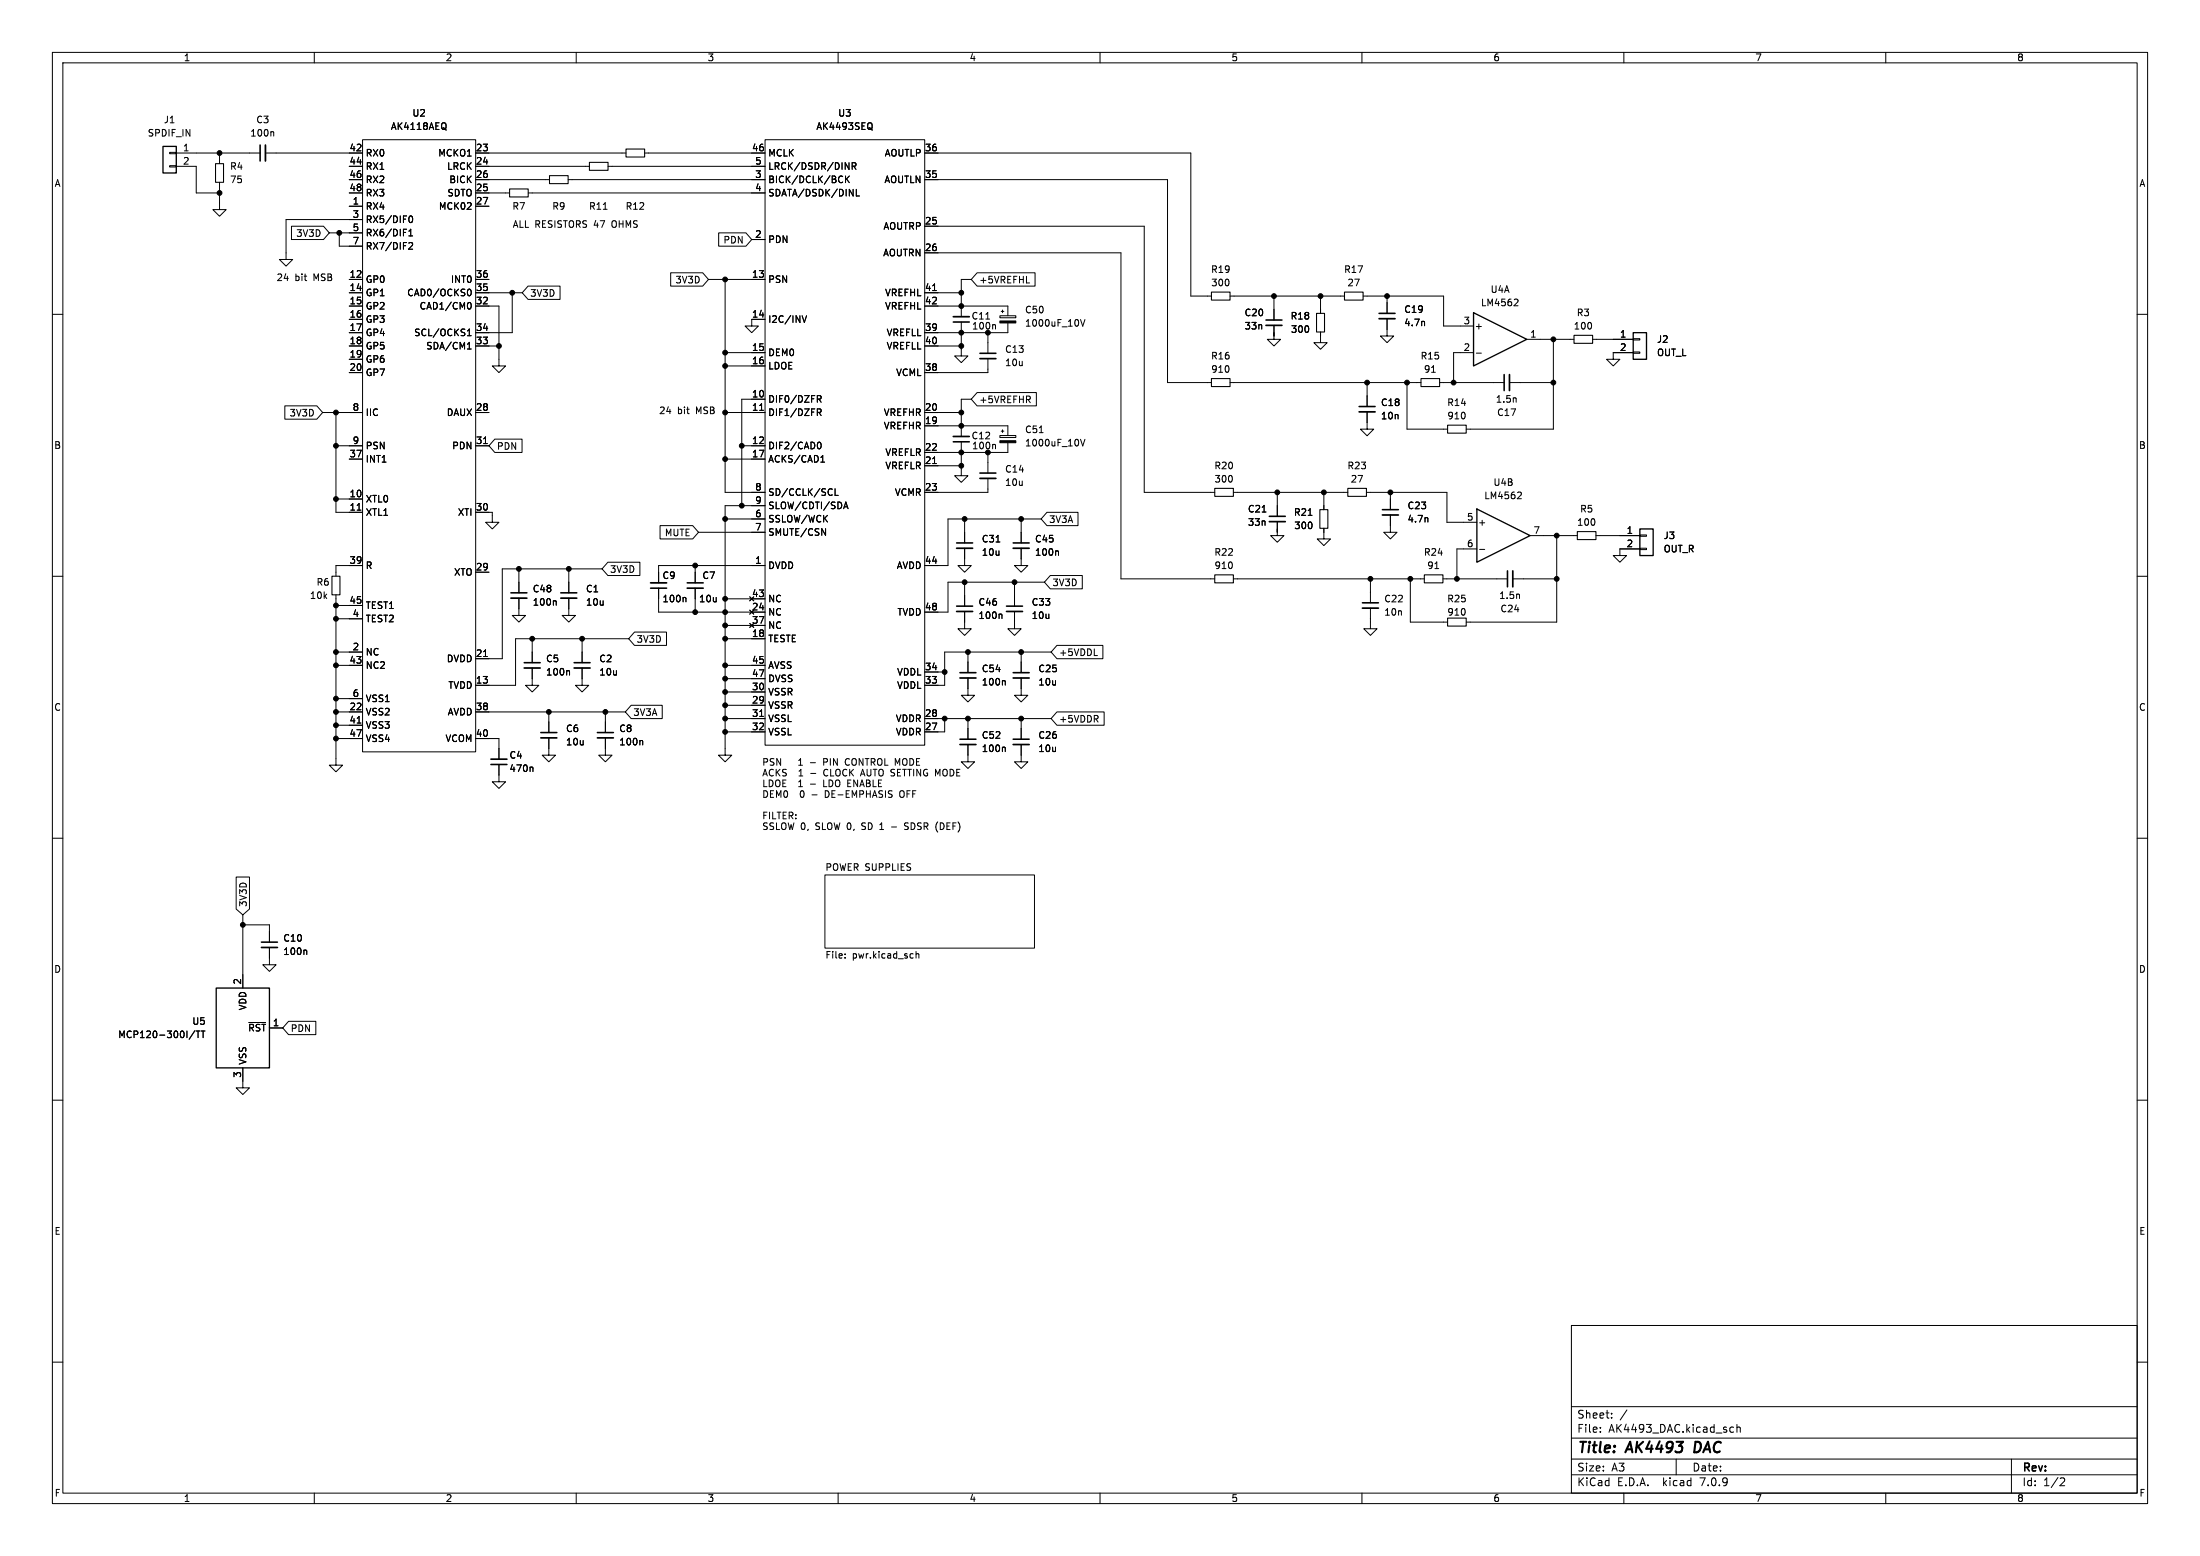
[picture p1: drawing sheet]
<svg xmlns="http://www.w3.org/2000/svg" width="420mm" height="297mm" viewBox="0 0 420 297" stroke-linecap="round" stroke-linejoin="round" font-family="sans-serif">
<g fill="none" stroke="#000" stroke-width=".19">
<path d="M10 10h400v277h-400zM12 12h396v273h-396zM60 10v2M110 10v2M160 10v2M210 10v2M260 10v2M310 10v2M360 10v2M32.4 31.6h1.3v.3h-1.3zM32.4 29.1h1.3v.2h-1.3zM33.7 29.2h16"/>
<path d="M33.7 31.8h3.8v5h4.4M41.9 34.8v5.2h1.3l-1.3 1.3-1.3-1.3h1.3M41.9 29.2v2M50.7 29.2h18.5M52.1 25.1l.2 .2v.7M66.7 34.3h2.5M66.7 36.8h2.5M66.7 31.8h2.5M66.7 39.4h2.5M69.2 26.7h21.6v116.8h-21.6zM85.1 24.8h.1M85.1 23.6v.9"/>
<path d="M90.8 29.2h28.7M90.8 34.3h14.1M90.8 36.8h6.5M90.8 31.8h21.7M90.8 39.4h2.5M100.8 36.8h45.2M108.5 34.3h37.5M115.2 39.9h.7M116.1 31.8h29.9M123.1 29.2h22.9M146 26.7h30.5v115.5h-30.5zM160.6 33.6l.3 .1"/>
<path d="M160.9 34.7l-.3 .2M161.4 33.6v1.3M161.6 34.1l.5 .8M162.1 33.6l-.7 .7M162.7 31.7h.6l.1-.2-.1-.3-.6-.1v1.2M163 31.7l.4 .6M163.5 36.1v1.3h.6M166.3 23.5a.9 .9 0 0 1 0 1.1l.3 .2M176.5 29.2h50.8v27.3h4M176.5 34.3h46.4v38.7h8.4M10 60h2M55.6 43.2h6.2l1.1 1.3-1.1 1.2h-6.2z"/>
<path d="M62.9 44.5h6.3M64.8 44.5v2.5h4.4M66.7 53.3h2.5M66.7 55.9h2.5M66.7 58.4h2.5M69.2 41.9h-14.6v7.6h1.3l-1.3 1.3-1.3-1.3h1.3M78 46.4l.5-.1 .3 .4-.8 .9h.8M78 45h.8M78 44.1l.4-.3v1.2M78.2 41.3l.2-.1a.68 .68 0 0 1 .4 .7 .68 .68 0 0 1-.4 .6 .84 .84 0 0 1-.2-1.2zM89.4 55.3l.1-.1a.68 .68 0 0 1 .5 .6 .68 .68 0 0 1-.5 .7l-.1-.2M89.4 57.8l.1-.1a.68 .68 0 0 1 .5 .7 .68 .68 0 0 1-.5 .6l-.1-.1"/>
<path d="M90.8 58.4h4.4v11.5h1.3l-1.3 1.2-1.2-1.2h1.2M90.8 53.3h2.5M90.8 55.9h8.9M97.8 55.9v7.6h-7M100.8 54.6h6.1v2.6h-6.1l-1.1-1.3zM128 52.1h6.1l1.2 1.2-1.2 1.3h-6.1zM135.3 53.3h10.7M137.2 44.4h5.2l1.1 1.3-1.1 1.3h-5.2zM138.4 53.3v40.7h7.6M143.5 45.7h2.5M176.5 43.2h41.9v50.8h13.5M176.5 48.3h37.5v62.2h17.9"/>
<path d="M176.5 58.4h15.9v1.9M176.5 55.9h7M178 55.5h.8M185.4 53.3h-1.9v7.2M186.5 52.1h11.1v2.5h-11.1l-1.1-1.3zM191.1 59.4h.5M191.4 59.2v.5M196 54h.6M234.8 56.5h21.9M243.2 56.5v4.6M252.1 56.5v3.3M260.2 56.5h15.4v5.7h5.7"/>
<path d="M264.8 56.5v3.3M289.3 57.1l.4 .1 .1 .3-.8 .9h.8M408 60h2M54.4 77.5h6.1l1.1 1.2-1.1 1.3h-6.1zM61.6 78.7h7.6M64.1 78.7v19.1h5.1M66.7 61h2.5M66.7 63.5h2.5M66.7 66h2.5M66.7 68.6h2.5M66.7 71.1h2.5M89.2 66.6h.8"/>
<path d="M89.2 63.2l.4-.4v1.3M89.2 64.1h.8M89.4 65.7l.2-.4v1.3M90.8 66h4.4M90.8 78.7h2.5M138.4 67.3h7.6M138.4 78.7h7.6M138.4 69.9h7.6M145 78.3h.7M146 61h-2.5v1.2h1.3l-1.3 1.3-1.3-1.3h1.3M146 76.2h-4.4v20.3M153.1 60.3l.5 1.2 .4-1.2"/>
<path d="M156 75.5h.5l.3 .3-.2 .3-.6 .1M156 78h.5l.3 .3-.2 .4h-.6M156.3 76.2l.5 .6M156.3 78.7l.5 .6M176.5 66h7M176.5 78.7h7M183.5 61.5v6.4h1.3l-1.3 1.3-1.3-1.3h1.3M185.4 76.2h-1.9v7.1M186.5 74.9h11.3v2.6h-11.3l-1.1-1.3zM188.2 60.9h.7M188.6 63.5v3.9M188.6 68.5v2.6h-12.1"/>
<path d="M189.9 62l.1 .1v.7M190.9 60.3h3v.4h-3zM192.4 61.6v1.9h-15.9M206.3 61l.4 1.3 .4-1.3M234.8 73h36.5M243.2 63.5v1.3h1.3l-1.3 1.2-1.3-1.2h1.3M243.2 62.1v2M252.1 63.4v2h1.3l-1.3 1.3-1.3-1.3h1.3M261 78.6v3.3h1.3l-1.3 1.3-1.3-1.3h1.3M261 73v4.6M264.8 60.8v3.3h1.3l-1.3 1.3-1.3-1.3h1.3M268.6 73v8.9h7.8"/>
<path d="M271.9 61.4l.1 .8M273.3 71.1h.7M274.8 73h12.3M281.3 67.3h-3.8v5.7M281.8 67.4h1M288.2 73h8.3M289.4 76v.8M291.5 64.8h9M296.5 64.8v17.1h-16.6M304 64.8h7.8M311.8 67.2h1.3v.2h-1.3zM311.8 64.6h1.3v.3h-1.3z"/>
<path d="M311.8 67.3h-3.8v1.3h1.2l-1.2 1.3-1.3-1.3h1.3M64.1 95.3h5.1M64.1 85.1h5.1M66.7 87.6h2.5M68.2 97.4h.7M90.8 97.8h3.2v1.9h1.2l-1.2 1.3-1.3-1.3h1.3M90.8 85.1h2.5M92.3 84.7h.7M94.5 83.8h5.2v2.6h-5.2l-1.2-1.3zM138.4 87.6h7.6M138.4 99.1h7.6M141.6 85.1h4.4"/>
<path d="M146 96.5h-7.6v47.6h1.3l-1.3 1.3-1.2-1.3h1.2M156.1 84.6l.2-.2a.68 .68 0 0 1 .5 .6 .68 .68 0 0 1-.5 .7l-.2-.3M156.7 88.2h.7M156.8 87.2l.3-.3v1.3M158.6 93.3l.3 .1M158.9 94.4l-.3 .2M159.4 93.3v1.3h.6M161.1 97.1l.4-1.3 .4 1.3M161.2 96.7h.6M176.5 81.3h15.9v1.8M176.5 88.9h7M178 88.5h.8"/>
<path d="M183.5 84.3v6.5h1.3l-1.3 1.3-1.3-1.3h1.3M184.1 99.1v4.5M188.6 91.3v2.7h-12.1M188.6 86.4v3.9M189.9 84.8l.1 .2v.7M190.9 83.1h3v.4h-3zM191.1 82.3h.5M191.4 82v.6M192.4 84.5v1.9h-15.9M194.9 99.1v4.5M198.4 82.6h.7M198.8 99.1h-17.8v8.9h-4.5"/>
<path d="M199.9 97.8h5.9v2.5h-5.9l-1.1-1.2zM206.3 83.9l.4 1.2 .4-1.2M235.5 94h21.8M241 97.7h.7M243.8 94v4.6M243.8 99.6v2M249.7 98.4h.8M252.7 94v3.3M260.9 94h15.3v5.7h5.7M265.4 98.3v3.3h1.3l-1.3 1.3-1.2-1.3h1.2M265.4 94v3.3M272.5 98.9l.1 .7"/>
<path d="M289.9 93.9l.4 .1 .1 .3-.7 .9h.7M10 110h2M64.1 113.5v32.6h1.3l-1.3 1.2-1.2-1.2h1.2M64.1 118.1h5.1M64.1 115.6h5.1M69.2 108h-5.1v2M90.8 109.2h2.5M99.1 114.2v3.3h1.2l-1.2 1.2-1.3-1.2h1.3M99.1 108.6v4.6M106 114.7l.2 .2v.6M108.6 114.2v3.3h1.3l-1.3 1.2-1.3-1.2h1.3M108.6 108.6v4.6"/>
<path d="M114.9 108.6h-19v17.1h-5.1M116 107.3h6.2v2.6h-6.2l-1.1-1.3zM125.7 112.3v4.5h20.3M126 100.3h6.2l1.1 1.3-1.1 1.3h-6.2zM130.8 114l.2 .2v.7M132.7 108v3.3M132.7 112.3v4.5M133.3 101.6h12.7M138.4 119.4h7.6M138.4 114.3h7.6M143.1 116.5l.8 .7M143.9 116.5l-.8 .7"/>
<path d="M146 108h-20.3v3.3M156.9 100.9l.7 1.3v-1.3M184.1 116.7v3.3h1.3l-1.3 1.3-1.2-1.3h1.2M184.1 104.6v3.4h1.3l-1.3 1.2-1.2-1.2h1.2M184.1 111.1v4.6M190.2 103.5h.7M191.1 117.2l.2 .2v.7M193.7 116.7v3.3h1.2l-1.2 1.3-1.3-1.3h1.3M193.7 111.1v4.6M194.9 104.6v3.4h1.3l-1.3 1.2-1.2-1.2h1.2M199.4 111.1h-18.4v5.7h-4.5M200.5 109.9h6.1v2.5h-6.1l-1.1-1.3z"/>
<path d="M201.9 105.1l.2 .2v.7M235.5 110.5h36.4M243.8 101v1.2h1.3l-1.3 1.3-1.2-1.3h1.2M252.7 100.8v2.1h1.3l-1.3 1.2-1.2-1.2h1.2M261.6 116.1v3.9h1.3l-1.3 1.3-1.3-1.3h1.3M261.6 110.5v4.6M269.2 110.5v8.2h7.2M273.9 108.5h.8M275.5 110.5h12.3M281.9 104.8h-3.8v5.7M282.5 104.9h.9M288.8 110.5h8.4"/>
<path d="M290 113.5l.1 .7M292.1 102.2h9M297.2 102.2v16.5h-17.3M304.7 102.2h8.4M313.1 104.6h1.2v.3h-1.2zM313.1 102.1h1.2v.3h-1.2zM313.1 104.8h-3.9v1.2h1.3l-1.3 1.3-1.2-1.3h1.2M408 110h2M64.1 124.5h5.1M64.1 135.9h5.1M64.1 138.4h5.1M64.1 127h5.1"/>
<path d="M64.1 133.4h5.1M68.2 138h.7M90.8 135.9h28.6M92.3 125.3h.7M101.6 127.5v3.3h1.3l-1.3 1.3-1.3-1.3h1.3M101.6 121.9v4.6M104.8 135.9v3.9M108.5 128l.2 .2v.7M111.1 127.5v3.3h1.3l-1.3 1.3-1.2-1.3h1.2M111.1 121.9v4.6M115.6 135.9v3.9M120 121.9h-21.6v8.9h-7.6"/>
<path d="M120.5 134.6h5.9v2.6h-5.9l-1.1-1.3zM121.1 120.6h6.1v2.6h-6.1l-1.1-1.3zM138.4 127h7.6M138.4 121.9h7.6M138.4 139.7h7.6M138.4 137.2h7.6M138.4 134.6h7.6M138.4 132.1h7.6M138.4 129.5h7.6M145 136.7h.7M176.5 137.2h24.2M176.5 128.3h3.8"/>
<path d="M180.3 137.2v2.5h-3.8M184.8 129.4v3.3h1.3l-1.3 1.3-1.3-1.3h1.3M184.8 124.5v3.9M184.8 137.2v3.9M191.7 129.9l.2 .2v.7M194.9 129.4v3.3h1.3l-1.3 1.3-1.2-1.3h1.2M194.9 124.5v3.9M194.9 137.2v3.9M200.7 124.5h-20.4v6.3h-3.8M201.8 135.9h9v2.5h-9l-1.1-1.2zM201.8 123.2h8.7v2.5h-8.7l-1.1-1.2zM208.9 125.1h.6"/>
<path d="M10 160h2M64.1 141h5.1M90.8 141h4.4v3.9M95.2 145.9v3.3h1.3l-1.3 1.3-1.2-1.3h1.2M101.6 146.4l.1 .2v.7M104.8 140.8v3.3h1.2l-1.2 1.3-1.3-1.3h1.3M115.6 140.8v3.3h1.2l-1.2 1.3-1.3-1.3h1.3M122.5 141.3l.2 .2v.7M157.2 145.5h.5M157.7 144.8h-.5v1.3M161.8 144.8a.68 .68 0 0 0-.4 .6 .68 .68 0 0 0 .4 .7M164.4 147.8h.6"/>
<path d="M164.7 146.8l-.4 1.3M170.2 157.9h1M171.9 151a.9 .9 0 0 0 0 1.1M172.7 158.3h.6M173.4 157.1h-.5l-.2 .2 .1 .3 .5 .2M184.8 142.1v3.3h1.3l-1.3 1.3-1.3-1.3h1.3M191.7 142.6l.2 .2v.7M194.9 142.1v3.3h1.3l-1.3 1.3-1.2-1.3h1.2M408 160h2M45.1 167.4h2.5v6.1l-1.2 1.1-1.3-1.1zM46.4 174.6v14M46.4 176.5h5v3.3"/>
<path d="M157.5 167h40v14h-40zM37.2 196.7l-1.1 1.7M37.4 196.8h.8M37.8 196.8v1.3M38.4 196.8h.7M38.8 196.8v1.3M47.5 195.2h3.2M51.4 180.8v3.4h1.3l-1.3 1.2-1.2-1.2h1.2M51.4 196.2h2.6M55.1 194.9h5.2v2.6h-5.2l-1.1-1.3zM58.4 181.3l.2 .2v.7M161.3 182.8v.1"/>
<path d="M161.3 182.1v.1M174.9 181.6v1.3M174.9 182.2l.2-.2 .3 .1v.8M10 210h2M46.4 203.8v3.8h1.2l-1.2 1.3-1.3-1.3h1.3M408 210h2M10 260h2M300 253h108v32h-108zM408 260h2M300 278.5h108M300 274.5h108M300 268.5h108"/>
<path d="M305.5 273.2v.2M305.5 272.5v.1M307.7 270.5v.2M307.7 269.8v.1M310.6 269.1l-1.3 1.9M320 278.5v3M330.5 272.4l.4 .1M330.9 273.3l-.4 .1M331.6 272.5l.2-.1 .4 .1v.9M331.6 271.9v1.5M384 278.5v6.5M60 285v2"/>
<path d="M110 285v2M160 285v2M210 285v2M260 285v2M300 281.5h108M310 285v2M360 285v2M393.5 282.1l.5 .1 .2 .3-1 1.1h1"/>
</g>
<path d="M323.7 275.2l-.3 2h.5" fill="none" stroke="#000" stroke-width=".4"/>
<g fill="none" stroke="#000" stroke-width=".33">
<path d="M50.7 27.7v3M182 60.5h3M187.1 68.5h3M241.7 62.1h3M259.5 78.6h3M263.3 60.8h3M288.2 71.5v3M182 83.3h3M187.1 91.3h3M242.3 99.6h3.1M263.9 98.3h3.1M97.5 114.2h3.1"/>
<path d="M107.1 114.2h3M124.2 111.3h3.1M131.2 112.3h3M182.6 116.7h3.1M182.6 104.6h3.1M192.2 116.7h3M193.4 104.6h3.1M260.1 116.1h3M288.8 109v3M100.1 127.5h3M109.6 127.5h3M183.3 129.4h3"/>
<path d="M193.4 129.4h3.1M93.7 144.9h3.1M103.3 140.8h3M114 140.8h3.1M183.3 142.1h3M193.4 142.1h3.1M49.9 180.8h3.1"/>
</g>
<g fill="none" stroke="#000" stroke-width=".3">
<path d="M49.7 27.7v3M263.3 59.8h3M182 61.5h3M187.1 67.4h3M241.7 61.1h3M259.5 77.6h3M287.1 71.5v3M182 84.3h3M187.1 90.3h3M242.3 98.6h3.1M263.9 97.3h3.1M97.5 113.2h3.1"/>
<path d="M107.1 113.2h3M124.2 112.3h3.1M131.2 111.3h3M182.6 115.7h3.1M182.6 103.6h3.1M192.2 115.7h3M193.4 103.6h3.1M260.1 115.1h3M287.8 109v3M100.1 126.5h3M103.3 139.8h3M109.6 126.5h3"/>
<path d="M114 139.8h3.1M183.3 128.4h3M193.4 128.4h3.1M93.7 145.9h3.1M183.3 141.1h3M193.4 141.1h3.1M49.9 179.8h3.1"/>
</g>
<path d="M31.1 27.9h2.6v5.1h-2.6zM281.3 59.7l10.2 5.1-10.2 5.1zM311.8 63.5h2.5v5.1h-2.5zM281.9 97.2l10.2 5-10.2 5.1zM313.1 101h2.5v5h-2.5zM41.3 188.6h10.1v15.2h-10.1z" fill="none" stroke="#000" stroke-width=".25"/>
<g fill="none" stroke="#000" stroke-width=".2">
<path d="M41.1 31.2h1.6v3.6h-1.6zM97.3 36.1h3.5v1.5h-3.5zM104.9 33.5h3.6v1.6h-3.6zM112.5 31h3.6v1.5h-3.6zM119.5 28.4h3.6v1.6h-3.6zM231.3 55.8h3.5v1.5h-3.5zM251.3 59.8h1.6v3.6h-1.6zM256.7 55.8h3.5v1.5h-3.5zM231.3 72.3h3.5v1.5h-3.5zM271.3 72.3h3.5v1.5h-3.5zM300.5 64h3.5v1.5h-3.5zM231.9 93.2h3.6v1.5h-3.6z"/>
<path d="M252 97.3h1.5v3.5h-1.5zM257.3 93.2h3.6v1.5h-3.6zM276.4 81.2h3.5v1.5h-3.5zM63.4 110h1.5v3.5h-1.5zM231.9 109.7h3.6v1.6h-3.6zM271.9 109.7h3.6v1.6h-3.6zM276.4 118h3.5v1.5h-3.5zM301.1 101.5h3.6v1.5h-3.6z"/>
</g>
<g fill="#000" stroke="#000" stroke-width=".19">
<path d="M190.9 61.3h3v.3h-3zM190.9 84.1h3v.4h-3z"/>
<circle cx="41.9" cy="29.2" r=".46"/>
<circle cx="41.9" cy="36.8" r=".46"/>
<circle cx="64.8" cy="44.5" r=".46"/>
<circle cx="97.8" cy="55.9" r=".46"/>
<circle cx="138.4" cy="53.3" r=".46"/>
<circle cx="183.5" cy="58.4" r=".46"/>
<circle cx="183.5" cy="55.9" r=".46"/>
<circle cx="243.2" cy="56.5" r=".46"/>
<circle cx="252.1" cy="56.5" r=".46"/>
<circle cx="264.8" cy="56.5" r=".46"/>
<circle cx="64.1" cy="78.7" r=".46"/>
<circle cx="95.2" cy="66" r=".46"/>
<circle cx="138.4" cy="67.3" r=".46"/>
<circle cx="138.4" cy="69.9" r=".46"/>
<circle cx="138.4" cy="78.7" r=".46"/>
<circle cx="183.5" cy="66" r=".46"/>
<circle cx="183.5" cy="63.5" r=".46"/>
<circle cx="183.5" cy="78.7" r=".46"/>
<circle cx="188.6" cy="63.5" r=".46"/>
<circle cx="261" cy="73" r=".46"/>
<circle cx="268.6" cy="73" r=".46"/>
<circle cx="277.5" cy="73" r=".46"/>
<circle cx="296.5" cy="73" r=".46"/>
<circle cx="296.5" cy="64.8" r=".46"/>
<circle cx="64.1" cy="85.1" r=".46"/>
<circle cx="64.1" cy="95.3" r=".46"/>
<circle cx="138.4" cy="87.6" r=".46"/>
<circle cx="138.4" cy="99.1" r=".46"/>
<circle cx="141.6" cy="85.1" r=".46"/>
<circle cx="141.6" cy="96.5" r=".46"/>
<circle cx="183.5" cy="88.9" r=".46"/>
<circle cx="183.5" cy="81.3" r=".46"/>
<circle cx="183.5" cy="86.4" r=".46"/>
<circle cx="184.1" cy="99.1" r=".46"/>
<circle cx="188.6" cy="86.4" r=".46"/>
<circle cx="194.9" cy="99.1" r=".46"/>
<circle cx="243.8" cy="94" r=".46"/>
<circle cx="252.7" cy="94" r=".46"/>
<circle cx="265.4" cy="94" r=".46"/>
<circle cx="64.1" cy="115.6" r=".46"/>
<circle cx="64.1" cy="118.1" r=".46"/>
<circle cx="99.1" cy="108.6" r=".46"/>
<circle cx="108.6" cy="108.6" r=".46"/>
<circle cx="132.7" cy="108" r=".46"/>
<circle cx="132.7" cy="116.8" r=".46"/>
<circle cx="138.4" cy="114.3" r=".46"/>
<circle cx="138.4" cy="119.4" r=".46"/>
<circle cx="138.4" cy="116.8" r=".46"/>
<circle cx="184.1" cy="111.1" r=".46"/>
<circle cx="193.7" cy="111.1" r=".46"/>
<circle cx="261.6" cy="110.5" r=".46"/>
<circle cx="269.2" cy="110.5" r=".46"/>
<circle cx="278.1" cy="110.5" r=".46"/>
<circle cx="297.2" cy="102.2" r=".46"/>
<circle cx="297.2" cy="110.5" r=".46"/>
<circle cx="64.1" cy="124.5" r=".46"/>
<circle cx="64.1" cy="127" r=".46"/>
<circle cx="64.1" cy="135.9" r=".46"/>
<circle cx="64.1" cy="138.4" r=".46"/>
<circle cx="64.1" cy="133.4" r=".46"/>
<circle cx="101.6" cy="121.9" r=".46"/>
<circle cx="104.8" cy="135.9" r=".46"/>
<circle cx="111.1" cy="121.9" r=".46"/>
<circle cx="115.6" cy="135.9" r=".46"/>
<circle cx="138.4" cy="121.9" r=".46"/>
<circle cx="138.4" cy="129.5" r=".46"/>
<circle cx="138.4" cy="127" r=".46"/>
<circle cx="138.4" cy="137.2" r=".46"/>
<circle cx="138.4" cy="132.1" r=".46"/>
<circle cx="138.4" cy="139.7" r=".46"/>
<circle cx="138.4" cy="134.6" r=".46"/>
<circle cx="180.3" cy="128.3" r=".46"/>
<circle cx="180.3" cy="137.2" r=".46"/>
<circle cx="184.8" cy="124.5" r=".46"/>
<circle cx="184.8" cy="137.2" r=".46"/>
<circle cx="194.9" cy="124.5" r=".46"/>
<circle cx="194.9" cy="137.2" r=".46"/>
<circle cx="64.1" cy="141" r=".46"/>
<circle cx="46.4" cy="176.5" r=".46"/>
</g>
<g font-size="2.8">
<text x="301" y="277.9">Title:</text>
<text x="310.6" y="277.9">AK4493</text>
<text x="324.3" y="277.9">DAC</text>
</g>
<g font-size="2.1">
<text x="301" y="273.7">File:</text>
<text x="301" y="271">Sheet:</text>
<text x="307.1" y="273.7">AK4493_DAC.kicad_sch</text>
<text x="301" y="281.1">Size:</text>
<text x="307.6" y="281.1">A3</text>
<text x="323" y="281.1">Date:</text>
<text x="386" y="281.3">Rev:</text>
<text x="301" y="283.9">KiCad</text>
<text x="308.7" y="283.9">E.D.A.</text>
<text x="317.6" y="283.9">kicad</text>
<text x="324.8" y="283.9">7.0.9</text>
<text x="386" y="283.9">Id:</text>
<text x="390.1" y="283.9">1/2</text>
</g>
<g font-size="1.8">
<text x="35" y="11.9">1</text>
<text x="85" y="11.9">2</text>
<text x="135" y="11.9">3</text>
<text x="185" y="11.9">4</text>
<text x="235" y="11.9">5</text>
<text x="285" y="11.9">6</text>
<text x="335" y="11.9">7</text>
<text x="385" y="11.9">8</text>
<text x="31.2" y="23.7">J1</text>
<text x="48.8" y="23.7">C3</text>
<text x="78.6" y="22.5">U2</text>
<text x="159.9" y="22.5">U3</text>
<text x="28.1" y="26.3">SPDIF_IN</text>
<text x="34.9" y="29">1</text>
<text x="47.7" y="26.3">100n</text>
<text x="66.6" y="29">42</text>
<text x="74.5" y="25">AK4118AEQ</text>
<text x="90.8" y="29">23</text>
<text x="143.5" y="29">46</text>
<text x="155.7" y="25">AK4493SEQ</text>
<text x="176.5" y="29">36</text>
<text x="10.3" y="35.9">A</text>
<text x="34.9" y="31.5">2</text>
<text x="43.8" y="32.6">R4</text>
<text x="43.8" y="35.2">75</text>
<text x="66.6" y="31.5">44</text>
<text x="66.6" y="34">46</text>
<text x="69.7" y="30.1">RX0</text>
<text x="69.7" y="32.6">RX1</text>
<text x="69.7" y="35.2">RX2</text>
<text x="83.6" y="30.1">MCKO1</text>
<text x="85.3" y="32.6">LRCK</text>
<text x="85.7" y="35.2">BICK</text>
<text x="90.8" y="31.5">24</text>
<text x="90.8" y="34">26</text>
<text x="144.1" y="34">3</text>
<text x="144.1" y="31.5">5</text>
<text x="146.6" y="35.2">BICK/DCLK/BCK</text>
<text x="146.6" y="30.1">MCLK</text>
<text x="146.6" y="32.6">LRCK/DSDR/DINR</text>
<text x="168.7" y="35.2">AOUTLN</text>
<text x="168.8" y="30.1">AOUTLP</text>
<text x="176.5" y="34">35</text>
<text x="408.3" y="35.9">A</text>
<text x="66.6" y="36.6">48</text>
<text x="67.2" y="39.1">1</text>
<text x="67.2" y="41.7">3</text>
<text x="69.7" y="40.2">RX4</text>
<text x="69.7" y="37.7">RX3</text>
<text x="83.7" y="40.2">MCK02</text>
<text x="85.3" y="37.7">SDTO</text>
<text x="90.8" y="36.6">25</text>
<text x="90.8" y="39.1">27</text>
<text x="97.7" y="40.2">R7</text>
<text x="105.3" y="40.2">R9</text>
<text x="112.4" y="40.2">R11</text>
<text x="119.3" y="40.2">R12</text>
<text x="144.1" y="36.6">4</text>
<text x="146.6" y="37.7">SDATA/DSDK/DINL</text>
<text x="56.5" y="45.4">3V3D</text>
<text x="67.2" y="44.2">5</text>
<text x="67.2" y="46.7">7</text>
<text x="69.7" y="42.8">RX5/DIF0</text>
<text x="69.7" y="45.3">RX6/DIF1</text>
<text x="69.7" y="47.9">RX7/DIF2</text>
<text x="97.8" y="43.6">ALL RESISTORS 47</text>
<text x="117.1" y="43.6">OHMS</text>
<text x="138" y="46.7">PDN</text>
<text x="144.1" y="45.5">2</text>
<text x="146.6" y="46.6">PDN</text>
<text x="168.6" y="44">AOUTRP</text>
<text x="176.5" y="42.9">25</text>
<text x="52.7" y="53.7">24</text>
<text x="56.3" y="53.7">bit</text>
<text x="59.9" y="53.7">MSB</text>
<text x="66.6" y="53.1">12</text>
<text x="90.8" y="53.1">36</text>
<text x="143.5" y="53.1">13</text>
<text x="168.5" y="49.1">AOUTRN</text>
<text x="176.5" y="48">26</text>
<text x="231.1" y="52.3">R19</text>
<text x="256.5" y="52.3">R17</text>
<text x="66.6" y="55.6">14</text>
<text x="66.6" y="58.2">15</text>
<text x="69.7" y="54.2">GP0</text>
<text x="69.7" y="56.7">GP1</text>
<text x="69.7" y="59.3">GP2</text>
<text x="77.6" y="56.7">CAD0/OCKS0</text>
<text x="80" y="59.3">CAD1/CM0</text>
<text x="86" y="54.2">INT0</text>
<text x="90.8" y="58.2">32</text>
<text x="90.8" y="55.6">35</text>
<text x="101.1" y="56.8">3V3D</text>
<text x="128.8" y="54.3">3V3D</text>
<text x="146.6" y="54.2">PSN</text>
<text x="168.9" y="56.7">VREFHL</text>
<text x="168.9" y="59.3">VREFHL</text>
<text x="176.5" y="55.6">41</text>
<text x="176.5" y="58.2">42</text>
<text x="186.8" y="54.3">+5VREFHL</text>
<text x="231.1" y="54.8">300</text>
<text x="257.1" y="54.8">27</text>
<text x="268" y="59.9">C19</text>
<text x="282.6" y="58.6">LM4562</text>
<text x="284.5" y="56.1">U4A</text>
<text x="66.6" y="60.7">16</text>
<text x="66.6" y="63.2">17</text>
<text x="66.6" y="65.8">18</text>
<text x="69.7" y="61.8">GP3</text>
<text x="69.7" y="64.4">GP4</text>
<text x="79" y="64.4">SCL/OCKS1</text>
<text x="90.8" y="65.8">33</text>
<text x="90.8" y="63.2">34</text>
<text x="143.5" y="60.7">14</text>
<text x="146.6" y="61.8">I2C/INV</text>
<text x="169.2" y="64.4">VREFLL</text>
<text x="176.5" y="63.2">39</text>
<text x="176.5" y="65.8">40</text>
<text x="185.4" y="61.2">C11</text>
<text x="185.5" y="63.1">100n</text>
<text x="195.6" y="60">C50</text>
<text x="195.6" y="62.5">1000uF_10V</text>
<text x="237.5" y="60.6">C20</text>
<text x="237.5" y="63.1">33n</text>
<text x="246.3" y="61.2">R18</text>
<text x="246.3" y="63.7">300</text>
<text x="268" y="62.5">4.7n</text>
<text x="279.3" y="62">3</text>
<text x="281.4" y="63.1">+</text>
<text x="292" y="64.5">1</text>
<text x="300.3" y="63.1">100</text>
<text x="300.9" y="60.6">R3</text>
<text x="309.2" y="64.5">1</text>
<text x="316.2" y="65.6">J2</text>
<text x="66.6" y="68.3">19</text>
<text x="66.6" y="70.9">20</text>
<text x="69.7" y="66.9">GP5</text>
<text x="69.7" y="69.4">GP6</text>
<text x="69.7" y="72">GP7</text>
<text x="81.3" y="66.9">SDA/CM1</text>
<text x="143.5" y="67.1">15</text>
<text x="143.5" y="69.6">16</text>
<text x="146.6" y="68.2">DEM0</text>
<text x="146.6" y="70.7">LDOE</text>
<text x="169.2" y="66.9">VREFLL</text>
<text x="171" y="72">VCML</text>
<text x="176.5" y="70.9">38</text>
<text x="191.8" y="67.5">C13</text>
<text x="191.8" y="70.1">10u</text>
<text x="231.1" y="68.8">R16</text>
<text x="231.1" y="71.3">910</text>
<text x="271.1" y="68.8">R15</text>
<text x="271.7" y="71.3">91</text>
<text x="279.3" y="67.1">2</text>
<text x="309.2" y="67.1">2</text>
<text x="316.2" y="68.2">OUT_L</text>
<text x="143.5" y="75.9">10</text>
<text x="146.6" y="77.1">DIF0/DZFR</text>
<text x="186.8" y="77.2">+5VREFHR</text>
<text x="263.5" y="77.7">C18</text>
<text x="276.2" y="77.7">R14</text>
<text x="285.5" y="77.1">1.5n</text>
<text x="55.2" y="79.7">3V3D</text>
<text x="67.2" y="78.5">8</text>
<text x="69.7" y="79.6">IIC</text>
<text x="85.2" y="79.6">DAUX</text>
<text x="90.8" y="78.5">28</text>
<text x="125.7" y="79.1">24</text>
<text x="129.3" y="79.1">bit</text>
<text x="133" y="79.1">MSB</text>
<text x="143.5" y="78.5">11</text>
<text x="146.6" y="79.6">DIF1/DZFR</text>
<text x="168.6" y="82.1">VREFHR</text>
<text x="168.6" y="79.6">VREFHR</text>
<text x="176.5" y="81">19</text>
<text x="176.5" y="78.5">20</text>
<text x="195.6" y="82.9">C51</text>
<text x="263.5" y="80.2">10n</text>
<text x="276.2" y="80.2">910</text>
<text x="285.7" y="79.6">C17</text>
<text x="10.3" y="85.9">B</text>
<text x="66.6" y="87.4">37</text>
<text x="67.2" y="84.8">9</text>
<text x="69.7" y="88.5">INT1</text>
<text x="69.7" y="86">PSN</text>
<text x="86.2" y="86">PDN</text>
<text x="90.8" y="84.8">31</text>
<text x="94.8" y="86">PDN</text>
<text x="143.5" y="84.8">12</text>
<text x="143.5" y="87.4">17</text>
<text x="146.6" y="86">DIF2/CAD0</text>
<text x="146.6" y="88.5">ACKS/CAD1</text>
<text x="168.9" y="89.8">VREFLR</text>
<text x="168.9" y="87.2">VREFLR</text>
<text x="176.5" y="88.6">21</text>
<text x="176.5" y="86.1">22</text>
<text x="185.4" y="84">C12</text>
<text x="185.5" y="86">100n</text>
<text x="195.6" y="85.4">1000uF_10V</text>
<text x="231.7" y="89.8">R20</text>
<text x="257.1" y="89.8">R23</text>
<text x="408.2" y="85.9">B</text>
<text x="66.6" y="95">10</text>
<text x="144.1" y="93.7">8</text>
<text x="146.6" y="94.8">SD/CCLK/SCL</text>
<text x="170.7" y="94.8">VCMR</text>
<text x="176.5" y="93.7">23</text>
<text x="191.8" y="90.4">C14</text>
<text x="191.8" y="92.9">10u</text>
<text x="231.8" y="92.3">300</text>
<text x="257.8" y="92.3">27</text>
<text x="283.3" y="95.5">LM4562</text>
<text x="285" y="92.9">U4B</text>
<text x="66.6" y="97.5">11</text>
<text x="69.7" y="96.1">XTL0</text>
<text x="69.7" y="98.7">XTL1</text>
<text x="87.3" y="98.7">XTI</text>
<text x="90.8" y="97.5">30</text>
<text x="144.1" y="98.8">6</text>
<text x="144.1" y="101.3">7</text>
<text x="144.1" y="96.3">9</text>
<text x="146.6" y="99.9">SSLOW/WCK</text>
<text x="146.6" y="97.4">SLOW/CDTI/SDA</text>
<text x="200.2" y="100">3V3A</text>
<text x="238.1" y="98">C21</text>
<text x="238.1" y="100.6">33n</text>
<text x="246.9" y="98.7">R21</text>
<text x="247" y="101.2">300</text>
<text x="268.6" y="97.4">C23</text>
<text x="268.6" y="99.9">4.7n</text>
<text x="280" y="99.4">5</text>
<text x="282.1" y="100.6">+</text>
<text x="292.7" y="102">7</text>
<text x="301" y="100.6">100</text>
<text x="301.6" y="98">R5</text>
<text x="310.4" y="102">1</text>
<text x="66.6" y="107.7">39</text>
<text x="126.8" y="102.6">MUTE</text>
<text x="144.1" y="107.7">1</text>
<text x="146.6" y="102.5">SMUTE/CSN</text>
<text x="176.5" y="107.7">44</text>
<text x="187.3" y="103.7">C31</text>
<text x="187.3" y="106.3">10u</text>
<text x="197.5" y="106.3">100n</text>
<text x="197.5" y="103.7">C45</text>
<text x="231.7" y="106.3">R22</text>
<text x="271.7" y="106.3">R24</text>
<text x="280" y="104.5">6</text>
<text x="310.4" y="104.5">2</text>
<text x="317.5" y="103.1">J3</text>
<text x="317.5" y="105.6">OUT_R</text>
<text x="60.3" y="112">R6</text>
<text x="69.7" y="108.8">R</text>
<text x="86.6" y="110.1">XTO</text>
<text x="90.8" y="109">29</text>
<text x="101.6" y="113.3">C48</text>
<text x="111.8" y="113.3">C1</text>
<text x="116.4" y="109.5">3V3D</text>
<text x="126.4" y="110.7">C9</text>
<text x="134" y="110.7">C7</text>
<text x="146.6" y="108.8">DVDD</text>
<text x="171.1" y="108.8">AVDD</text>
<text x="200.8" y="112.1">3V3D</text>
<text x="231.8" y="108.8">910</text>
<text x="272.4" y="108.8">91</text>
<text x="59.1" y="114.5">10k</text>
<text x="66.6" y="115.3">45</text>
<text x="67.2" y="117.9">4</text>
<text x="69.7" y="119">TEST2</text>
<text x="69.7" y="116.4">TEST1</text>
<text x="101.6" y="115.8">100n</text>
<text x="111.8" y="115.8">10u</text>
<text x="126.4" y="115.2">100n</text>
<text x="133.4" y="115.2">10u</text>
<text x="143.5" y="116.6">24</text>
<text x="143.5" y="119.1">37</text>
<text x="143.5" y="114">43</text>
<text x="146.6" y="117.7">NC</text>
<text x="146.6" y="115.2">NC</text>
<text x="171.2" y="117.7">TVDD</text>
<text x="176.5" y="116.6">48</text>
<text x="186.7" y="118.3">100n</text>
<text x="186.7" y="115.8">C46</text>
<text x="196.9" y="115.8">C33</text>
<text x="196.9" y="118.3">10u</text>
<text x="264.2" y="115.2">C22</text>
<text x="264.2" y="117.7">10n</text>
<text x="276.2" y="115.2">R25</text>
<text x="276.2" y="117.7">910</text>
<text x="286.1" y="114.5">1.5n</text>
<text x="286.3" y="117.1">C24</text>
<text x="67.2" y="124.2">2</text>
<text x="69.7" y="125.3">NC</text>
<text x="90.8" y="125.5">21</text>
<text x="121.4" y="122.9">3V3D</text>
<text x="143.5" y="121.7">18</text>
<text x="146.6" y="122.8">TESTE</text>
<text x="146.6" y="120.2">NC</text>
<text x="202.1" y="125.4">+5VDDL</text>
<text x="66.6" y="126.7">43</text>
<text x="69.7" y="127.9">NC2</text>
<text x="85.2" y="126.6">DVDD</text>
<text x="85.5" y="131.7">TVDD</text>
<text x="90.8" y="130.6">13</text>
<text x="104.1" y="126.6">C5</text>
<text x="104.1" y="129.1">100n</text>
<text x="114.3" y="126.6">C2</text>
<text x="114.3" y="129.1">10u</text>
<text x="143.5" y="131.8">30</text>
<text x="143.5" y="126.7">45</text>
<text x="143.5" y="129.3">47</text>
<text x="146.6" y="127.9">AVSS</text>
<text x="146.6" y="130.4">DVSS</text>
<text x="171.2" y="131.7">VDDL</text>
<text x="171.2" y="129.1">VDDL</text>
<text x="176.5" y="130.6">33</text>
<text x="176.5" y="128">34</text>
<text x="187.3" y="131">100n</text>
<text x="187.3" y="128.5">C54</text>
<text x="198.1" y="128.5">C25</text>
<text x="198.1" y="131">10u</text>
<text x="10.3" y="135.9">C</text>
<text x="66.6" y="135.6">22</text>
<text x="67.2" y="133.1">6</text>
<text x="69.7" y="136.8">VSS2</text>
<text x="69.7" y="134.2">VSS1</text>
<text x="85.4" y="136.8">AVDD</text>
<text x="90.8" y="135.6">38</text>
<text x="120.8" y="136.8">3V3A</text>
<text x="143.5" y="134.4">29</text>
<text x="143.5" y="136.9">31</text>
<text x="146.6" y="135.5">VSSR</text>
<text x="146.6" y="132.9">VSSR</text>
<text x="176.5" y="136.9">28</text>
<text x="408.2" y="135.9">C</text>
<text x="66.6" y="138.2">41</text>
<text x="66.6" y="140.7">47</text>
<text x="69.7" y="139.3">VSS3</text>
<text x="69.7" y="141.8">VSS4</text>
<text x="85" y="141.8">VCOM</text>
<text x="90.8" y="140.7">40</text>
<text x="108" y="139.9">C6</text>
<text x="108" y="142.5">10u</text>
<text x="118.1" y="139.9">C8</text>
<text x="118.1" y="142.5">100n</text>
<text x="143.5" y="139.4">32</text>
<text x="146.6" y="138">VSSL</text>
<text x="146.6" y="140.6">VSSL</text>
<text x="170.9" y="140.6">VDDR</text>
<text x="170.9" y="138">VDDR</text>
<text x="176.5" y="139.4">27</text>
<text x="187.3" y="143.7">100n</text>
<text x="187.3" y="141.2">C52</text>
<text x="198.1" y="141.2">C26</text>
<text x="198.1" y="143.7">10u</text>
<text x="202.1" y="138.1">+5VDDR</text>
<text x="97.2" y="145">C4</text>
<text x="97.2" y="147.5">470n</text>
<text x="145.4" y="146.2">PSN</text>
<text x="145.4" y="148.3">ACKS</text>
<text x="152.6" y="148.3">1</text>
<text x="152.7" y="146.2">1</text>
<text x="155" y="148.3">-</text>
<text x="155.1" y="146.2">-</text>
<text x="157.7" y="148.3">CLOCK</text>
<text x="157.9" y="146.2">PIN</text>
<text x="162.2" y="146.2">CONTROL MODE</text>
<text x="165.1" y="148.3">AUTO SETTING MODE</text>
<text x="145.4" y="150.3">LDOE</text>
<text x="145.4" y="152.4">DEM0</text>
<text x="152.5" y="150.3">1</text>
<text x="152.8" y="152.4">0</text>
<text x="154.9" y="150.3">-</text>
<text x="155.2" y="152.4">-</text>
<text x="157.7" y="150.3">LDO ENABLE</text>
<text x="158" y="152.4">DE-EMPHASIS</text>
<text x="172.4" y="152.4">OFF</text>
<text x="145.4" y="156.5">FILTER:</text>
<text x="145.4" y="158.5">SSLOW 0,</text>
<text x="155.8" y="158.5">SLOW 0,</text>
<text x="165" y="158.5">SD 1</text>
<text x="173.7" y="158.5">SDSR (DEF)</text>
<text x="157.5" y="166.3">POWER SUPPLIES</text>
<text x="47.3" y="173.2" transform="rotate(-90 47.3 173.2)">3V3D</text>
<text x="54" y="179.9">C10</text>
<text x="10.3" y="185.9">D</text>
<text x="54" y="182.5">100n</text>
<text x="157.5" y="183.3">File:</text>
<text x="162.7" y="183.3">pwr.kicad_sch</text>
<text x="408.2" y="185.9">D</text>
<text x="46.1" y="188" transform="rotate(-90 46.1 188)">2</text>
<text x="36.6" y="195.8">U5</text>
<text x="47.2" y="192.9" transform="rotate(-90 47.2 192.9)">VDD</text>
<text x="47.3" y="197.1">~{RST}</text>
<text x="52" y="196">1</text>
<text x="55.4" y="197.2">PDN</text>
<text x="22.5" y="198.3">MCP120-300I/TT</text>
<text x="47.2" y="203.3" transform="rotate(-90 47.2 203.3)">VSS</text>
<text x="46.1" y="205.8" transform="rotate(-90 46.1 205.8)">3</text>
<text x="10.3" y="235.9">E</text>
<text x="408.3" y="235.9">E</text>
<text x="10.3" y="285.9">F</text>
<text x="35" y="286.9">1</text>
<text x="85" y="286.9">2</text>
<text x="135" y="286.9">3</text>
<text x="185" y="286.9">4</text>
<text x="235" y="286.9">5</text>
<text x="285" y="286.9">6</text>
<text x="335" y="286.9">7</text>
<text x="385" y="286.9">8</text>
<text x="408.3" y="285.9">F</text>
</g>
</svg>
